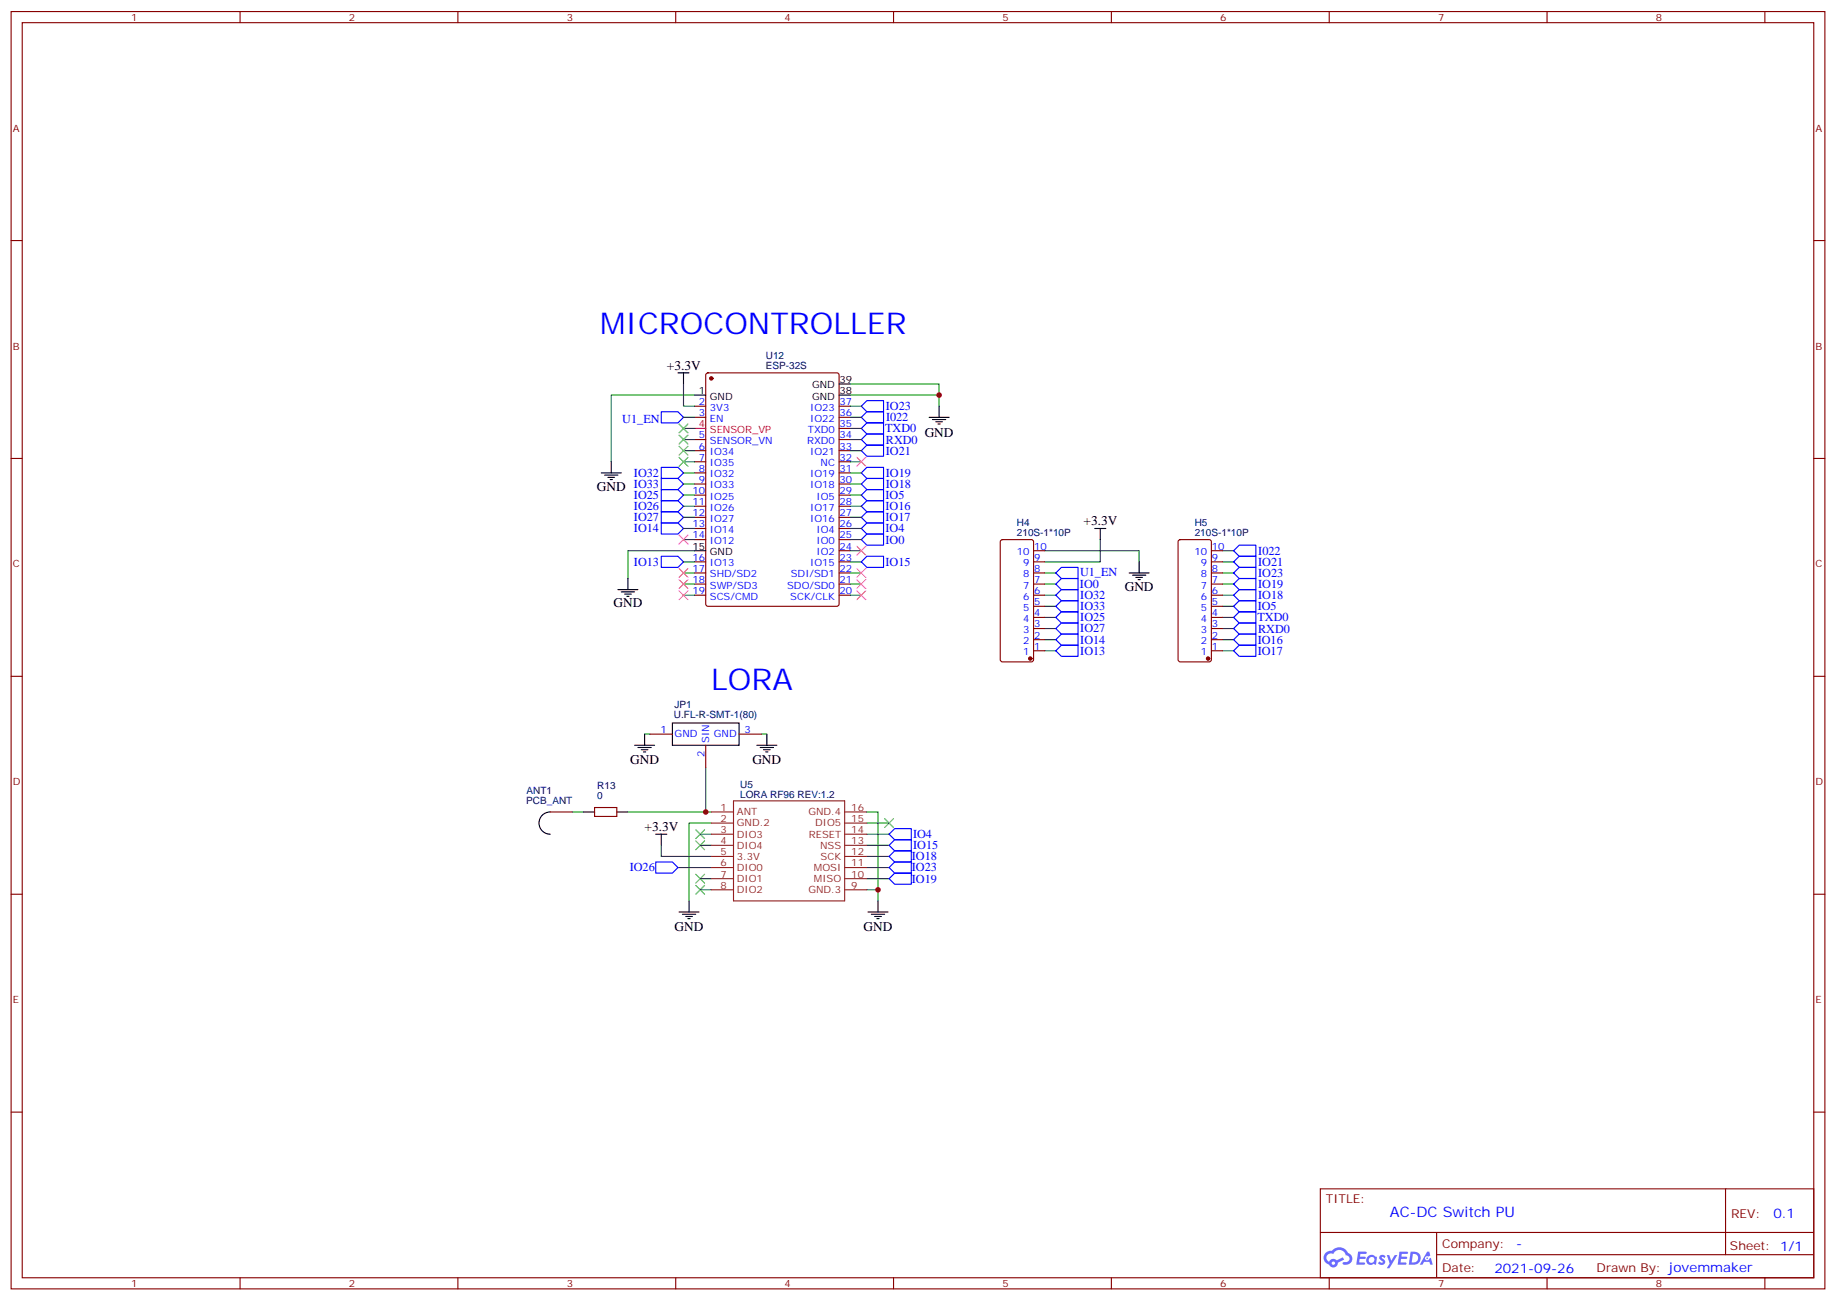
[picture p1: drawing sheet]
<svg xmlns="http://www.w3.org/2000/svg" width="583mm" height="413mm" viewBox="0 0 583 413" stroke-linecap="round" stroke-linejoin="round" font-family="sans-serif">
<g fill="none" stroke="#000" stroke-width=".35">
<path d="M201.4 236.5h6.4M202.5 237.2h4.2M203.6 237.9h2.1M204.3 238.6h.7M204.6 233v3.5M213.4 229.4h21.2v7.1h-21.2zM240.2 236.5h6.4M241.3 237.2h4.2M242.4 237.9h2.1M243.1 238.6h.7M243.4 233v3.5M208.1 264.7h3.6"/>
<path d="M209.9 264.7v3.6M215.5 289.4h6.4M216.6 290.1h4.2M217.7 290.8h2.1M218.4 291.5h.7M218.7 285.9v3.5M275.5 289.4h6.4M276.6 290.1h4.2M277.6 290.8h2.2M278.3 291.5h.7M278.7 285.9v3.5"/>
</g>
<path d="M280.8 259.8l2.8 2.8M283.6 259.8l-2.8 2.8M220.8 277.4l2.9 2.8M220.8 266.8l2.9 2.9M220.8 263.3l2.9 2.8M223.7 277.4l-2.9 2.8M223.7 266.8l-2.9 2.9M223.7 263.3l-2.9 2.8M220.8 281l2.9 2.8M223.7 281l-2.9 2.8" fill="none" stroke="#3c3" stroke-width=".35"/>
<g fill="none" stroke="#008700" stroke-width=".35">
<path d="M204.6 233h1.8M241.7 233h1.7M224 243.6v14.1h1.8M209.9 268.3v3.5h15.9M215.2 275.3h10.6M222.2 278.8h3.6M222.2 268.3h3.6M222.2 264.7h3.6M225.8 261.2h-7.1v24.7M275.2 278.8h7M275.2 268.3h7M275.2 264.7h7"/>
<path d="M275.2 261.2h7M275.2 275.3h7M275.2 271.8h7M222.2 282.4h3.6M275.2 282.4h3.5v3.5"/>
</g>
<path d="M208.1 273.5h5.3l1.8 1.8-1.8 1.8h-5.3zM282.2 264.7l1.8-1.7h5.3v3.5h-5.3zM282.2 271.8l1.8-1.8h5.3v3.5h-5.3zM282.2 275.3l1.8-1.8h5.3v3.6h-5.3zM282.2 278.8l1.8-1.7h5.3v3.5h-5.3z" fill="none" stroke="#00f" stroke-width=".35"/>
<g fill="none" stroke="#870000" stroke-width=".35">
<path d="M3.5 3.7h575.8v405.3h-575.8zM7.1 7.2h568.6v398.3h-568.6zM76.2 3.7v3.5M145.3 3.7v3.5M214.5 3.7v3.5M283.6 3.7v3.5M352.8 3.7v3.5M421.9 3.7v3.5M491.1 3.7v3.5M560.2 3.7v3.5M3.5 76.3h3.6M575.7 76.3h3.6"/>
<path d="M3.5 145.5h3.6M575.7 145.5h3.6M3.5 214.6h3.6M575.7 214.6h3.6M206.4 233h7M224 236.5v7.1M234.6 233h7.1M3.5 283.8h3.6M575.7 283.8h3.6M3.5 352.9h3.6M575.7 352.9h3.6M419.1 377.3h156.6v28.2h-156.6z"/>
<path d="M547.7 377.3v20.9M419.1 391.1h156.5M456 398.2h119.6M456 391.1v14.1M76.2 405.5v3.5M145.3 405.5v3.5M214.5 405.5v3.5M283.6 405.5v3.5M352.8 405.5v3.5M421.9 405.5v3.5M491.1 405.5v3.5M560.2 405.5v3.5"/>
</g>
<g fill="none" stroke="#8c2424" stroke-width=".35">
<path d="M225.8 257.7h7M232.8 254.1h35.3v31.8h-35.3zM268.1 257.7h7.1M225.8 261.2h7M225.8 271.8h7M225.8 264.7h7M225.8 275.3h7M225.8 278.8h7M225.8 268.3h7M268.1 261.2h7.1M268.1 271.8h7.1M268.1 264.7h7.1"/>
<path d="M268.1 275.3h7.1M268.1 278.8h7.1M268.1 268.3h7.1M225.8 282.4h7M268.1 282.4h7.1"/>
</g>
<g fill="#5487ff">
<path d="M438.1 398.4a1.22 1.22 0 0 1 1.7 .3l-.4 .6a.47 .47 0 0 0-.3-.4 .47 .47 0 0 0-.5 .2l.1 .2a1.14 1.14 0 0 1 .8 1.7 1.14 1.14 0 0 1-1.9 0l-.2-.2 .5-.5 .7 .4a.29 .29 0 0 0 .3-.2 .29 .29 0 0 0-.2-.4 1.04 1.04 0 0 1-.6-1.7z"/>
<path d="M431.1 397.2h2.3l.4 .2-.2 .5h-1.8l-.1 .9h1.5l.3 .4-.3 .3h-1.6l-.2 1.1 1.7 .1 .2 .3-.2 .3h-2.6z"/>
<path d="M444.2 397.2l2.7 .2-.1 .5h-1.8l-.2 .9h1.6l.3 .4-.4 .3h-1.6l-.1 1.1 1.7 .1 .2 .3-.2 .3h-2.7z"/>
<path d="M453 397.2h.7l.3 1.2-.6 .4a.69 .69 0 0 0-1 .2 .69 .69 0 0 0 .4 1 .69 .69 0 0 0 .9-.6l.5-.3 .6 2.2h-.8l-.3-.8h-1.7l-.5 .8h-.8z"/>
<path d="M440.2 398.3h.8l.6 1.8 1.1-1.8h.9l-2.6 4.2h-.8l.9-1.6z"/>
<path d="M447.8 397.2l-.6 4.1h1.3a2.11 2.11 0 0 0 2.5-2.1 2.11 2.11 0 0 0-2.5-2zM448.5 397.9a1.43 1.43 0 0 1 1.6 1.6 1.43 1.43 0 0 1-2 1.1z"/>
<path d="M434.1 398.8a1.54 1.54 0 0 0-.1 2.2 1.54 1.54 0 0 0 2.1 .1l.7 .2 .3-2.3-.6-.2a1.49 1.49 0 0 0-2.4 0zM434.3 399.8a.95 .95 0 0 1 1.9 0 .95 .95 0 0 1-1.9 0z"/>
<path d="M420.8 397.6a2.18 2.18 0 0 0 1.1 3.7 1.44 1.44 0 0 0 1.6 .9 1.44 1.44 0 0 0 1.2-1.5l2-1-.5-.7-1.9 .9a1.47 1.47 0 0 0-2.4 .5 1.39 1.39 0 0 1-.7-2 1.39 1.39 0 0 1 2-.4 2.12 2.12 0 0 1 2.2-1.3 2.12 2.12 0 0 1 1.9 1.7 1.14 1.14 0 0 1 1 1.4 1.14 1.14 0 0 1-1.6 .7 .43 .43 0 0 0-.5 .4 .43 .43 0 0 0 .4 .5 1.98 1.98 0 0 0 2.5-1.3 1.98 1.98 0 0 0-1.2-2.5 3.1 3.1 0 0 0-5.3-.7l-.9 .1zM422.7 400.9a.55 .55 0 0 1 1.1 0 .55 .55 0 0 1-1.1 0z"/>
<circle cx="453" cy="399.3" r=".26"/>
</g>
<g fill="none" stroke="#870000" stroke-width=".35">
<path d="M224.2 118.5l.5-.2h40.9l.7 .5v72.9l-.4 .6-41.2 .1-.6-.5-.1-72.9zM220.5 128.9h3.5M220.5 132.4h3.5M220.5 139.5h3.5M266.3 128.9h3.6M266.3 132.4h3.6M266.3 139.5h3.6M266.3 136h3.6M220.5 143h3.5M220.5 146.5h3.5M220.5 150.1h3.5M220.5 153.6h3.5"/>
<path d="M220.5 157.1h3.5M266.3 143h3.6M266.3 146.5h3.6M266.3 150.1h3.6M266.3 153.6h3.6M266.3 157.1h3.6M220.5 160.7h3.5M220.5 164.2h3.5M220.5 167.7h3.5M220.5 171.2h3.5M220.5 178.3h3.5M266.3 160.7h3.6"/>
<path d="M266.3 164.2h3.6M266.3 167.7h3.6M266.3 171.2h3.6M266.3 178.3h3.6M266.3 174.8h3.6M317.7 171.4l.5-.2h9.2l.6 .5 .1 37.6-.5 .7h-9.4l-.6-.4-.1-37.7zM328.1 178.3h3.5M328.1 174.8h3.5M374.2 171.4l.4-.2h9.2l.7 .5v37.6l-.4 .7h-9.5l-.6-.4-.1-37.7zM384.5 178.3h3.6M384.5 174.8h3.6M220.5 181.8h3.5"/>
<path d="M220.5 185.3h3.5M220.5 188.9h3.5M266.3 181.8h3.6M266.3 185.3h3.6M266.3 188.9h3.6M328.1 181.8h3.5M328.1 185.3h3.5M328.1 188.9h3.5M328.1 199.5h3.5M328.1 195.9h3.5M328.1 192.4h3.5M384.5 181.8h3.6"/>
<path d="M384.5 185.3h3.6M384.5 188.9h3.6M384.5 199.5h3.6M384.5 195.9h3.6M384.5 192.4h3.6M328.1 206.5h3.5M328.1 203h3.5M384.5 206.5h3.6M384.5 203h3.6M174.6 257.7h7.1M188.7 256.3h7.1v2.8h-7.1z"/>
</g>
<g fill="#870000" stroke="#870000" stroke-width=".35">
<circle cx="225.8" cy="120.1" r=".53"/>
<circle cx="383.5" cy="209" r=".53"/>
<circle cx="327" cy="209" r=".53"/>
</g>
<g fill="none" stroke="#000" stroke-width=".35">
<path d="M215.2 118.3h3.5M217 118.3v3.5M220.5 125.4h3.5M266.3 125.4h3.6M266.3 121.8h3.6M294.9 132.4h6.4M296 133.1h4.2M297 133.8h2.2M297.7 134.5h.7M298.1 128.9v3.5M190.9 150.1h6.3M191.9 150.8h4.2"/>
<path d="M193 151.5h2.1M193.7 152.2h.7M194 146.5v3.6M220.5 174.8h3.5M347.5 167.7h3.5M349.2 167.7v3.5M361.6 178.3v3.5M196.1 187.1h6.4M197.2 187.8h4.2M198.3 188.5h2.1M199 189.2h.7M199.3 183.6v3.5"/>
<path d="M358.4 181.8h6.4M359.5 182.5h4.2M360.5 183.2h2.2M361.2 183.9h.7M174.6 257.7a3.5 3.5 0 0 0-3.5 3.5 3.5 3.5 0 0 0 3.5 3.5M185.2 257.7h3.5M195.8 257.7h3.5"/>
</g>
<path d="M220.5 136h3.5" fill="none" stroke="#f00" stroke-width=".35"/>
<g fill="none" stroke="#00f" stroke-width=".35">
<path d="M209.9 130.7h5.3l1.8 1.7-1.8 1.8h-5.3zM273.4 128.9l1.8-1.8h5.3v3.6h-5.3zM273.4 132.4l1.8-1.7h5.3v3.5h-5.3zM275.2 134.2h5.3v3.5h-5.3l-1.8-1.7zM275.2 137.7h5.3v3.6h-5.3l-1.8-1.8zM209.9 148.3h5.3l1.8 1.8-1.8 1.7h-5.3zM209.9 151.8h5.3l1.8 1.8-1.8 1.8h-5.3zM209.9 158.9h5.3l1.8 1.8-1.8 1.7h-5.3zM209.9 155.4h5.3l1.8 1.7-1.8 1.8h-5.3zM273.4 153.6l1.8-1.8h5.3v3.6h-5.3zM273.4 157.1l1.8-1.7h5.3v3.5h-5.3zM275.2 141.3h5.3v3.5h-5.3l-1.8-1.8z"/>
<path d="M275.2 148.3h5.3v3.5h-5.3l-1.8-1.7zM275.2 158.9h5.3v3.5h-5.3l-1.8-1.7zM209.9 162.4h5.3l1.8 1.8-1.8 1.7h-5.3zM209.9 165.9h5.3l1.8 1.8-1.8 1.8h-5.3zM209.9 176.5h5.3l1.8 1.8-1.8 1.8h-5.3zM273.4 171.2l1.8-1.7h5.3v3.5h-5.3zM273.4 164.2l1.8-1.8h5.3v3.5h-5.3zM275.2 165.9h5.3v3.6h-5.3l-1.8-1.8zM275.2 176.5h5.3v3.6h-5.3l-1.8-1.8zM391.6 174.8l1.7-1.8h5.3v3.5h-5.3zM393.3 176.5h5.3v3.6h-5.3l-1.7-1.8zM335.1 185.3l1.8-1.7h5.3v3.5h-5.3z"/>
<path d="M335.1 199.5l1.8-1.8h5.3v3.5h-5.3zM335.1 195.9l1.8-1.7h5.3v3.5h-5.3zM335.1 192.4l1.8-1.8h5.3v3.6h-5.3zM335.1 188.9l1.8-1.8h5.3v3.5h-5.3zM335.1 181.8l1.8-1.7h5.3v3.5h-5.3zM391.6 188.9l1.7-1.8h5.3v3.5h-5.3zM391.6 185.3l1.7-1.7h5.3v3.5h-5.3zM391.6 195.9l1.7-1.7h5.3v3.5h-5.3zM391.6 181.8l1.7-1.7h5.3v3.5h-5.3zM393.3 190.6h5.3v3.6h-5.3l-1.7-1.8zM393.3 197.7h5.3v3.5h-5.3l-1.7-1.7zM335.1 206.5l1.8-1.7h5.3v3.5h-5.3z"/>
<path d="M335.1 203l1.8-1.8h5.3v3.6h-5.3zM391.6 206.5l1.7-1.7h5.3v3.5h-5.3zM391.6 203l1.7-1.8h5.3v3.6h-5.3zM282.2 268.3l1.8-1.8h5.3v3.5h-5.3z"/>
</g>
<g fill="none" stroke="#008700" stroke-width=".35">
<path d="M217 121.8v7.1h3.5M217 139.5h3.5M217 136h3.5M217 132.4h3.5M220.5 125.4h-26.5v21.1M269.9 125.4h28.2v3.5M269.9 121.8h28.2v3.6M269.9 139.5h3.5M269.9 136h3.5M269.9 128.9h3.5M269.9 132.4h3.5M217 150.1h3.5"/>
<path d="M217 153.6h3.5M217 157.1h3.5M217 146.5h3.5M217 143h3.5M269.9 150.1h3.5M269.9 153.6h3.5M269.9 157.1h3.5M269.9 146.5h3.5M269.9 143h3.5M217 164.2h3.5M217 160.7h3.5M217 167.7h3.5"/>
<path d="M217 171.2h3.5M217 178.3h3.5M220.5 174.8h-21.2v8.8M269.9 164.2h3.5M269.9 160.7h3.5M269.9 167.7h3.5M269.9 171.2h3.5M269.9 174.8h3.5M269.9 178.3h3.5M331.6 174.8h30v3.5M349.2 171.2v7.1h-17.6M388.1 174.8h3.5"/>
<path d="M388.1 178.3h3.5M217 181.8h3.5M217 185.3h3.5M217 188.9h3.5M269.9 181.8h3.5M269.9 185.3h3.5M269.9 188.9h3.5M331.6 181.8h3.5M331.6 185.3h3.5M331.6 188.9h3.5M331.6 195.9h3.5M331.6 199.5h3.5"/>
<path d="M331.6 192.4h3.5M388.1 181.8h3.5M388.1 185.3h3.5M388.1 188.9h3.5M388.1 195.9h3.5M388.1 199.5h3.5M388.1 192.4h3.5M331.6 203h3.5M331.6 206.5h3.5M388.1 203h3.5M388.1 206.5h3.5M181.7 257.7h3.5"/>
<path d="M199.3 257.7h24.7M275.2 257.7h3.5v24.7"/>
</g>
<path d="M215.5 138.1l2.9 2.8M215.5 134.5l2.9 2.9M218.4 138.1l-2.9 2.8M218.4 134.5l-2.9 2.9M215.5 145.1l2.9 2.9M215.5 141.6l2.9 2.8M218.4 145.1l-2.9 2.9M218.4 141.6l-2.9 2.8" fill="none" stroke="#3c3" stroke-width=".35"/>
<g fill="none" stroke="#f0f" stroke-width=".35">
<path d="M272 145.1l2.8 2.9M274.8 145.1l-2.8 2.9M215.5 169.8l2.9 2.8M218.4 169.8l-2.9 2.8M272 173.4l2.8 2.8M274.8 173.4l-2.8 2.8M215.5 187.5l2.9 2.8M215.5 183.9l2.9 2.9M215.5 180.4l2.9 2.8M218.4 187.5l-2.9 2.8M218.4 183.9l-2.9 2.9M218.4 180.4l-2.9 2.8"/>
<path d="M272 180.4l2.8 2.8M272 183.9l2.8 2.9M272 187.5l2.8 2.8M274.8 180.4l-2.8 2.8M274.8 183.9l-2.8 2.9M274.8 187.5l-2.8 2.8"/>
</g>
<g fill="#c00">
<circle cx="278.7" cy="282.4" r=".88"/>
<circle cx="298.1" cy="125.4" r=".88"/>
<circle cx="224" cy="257.7" r=".88"/>
</g>
<g font-size="9.5" fill="#00f">
<text x="190.5" y="106">MICROCONTROLLER</text>
<text x="225.8" y="218.9">LORA</text>
</g>
<g font-size="4.6" fill="#00f">
<text x="441.2" y="386.3">AC-DC Sw</text>
<text x="464.8" y="386.3">itch PU</text>
</g>
<g font-size="4.2">
<text x="211.7" y="117.3">+3.3V</text>
<text x="293.5" y="138.5">GND</text>
<text x="189.4" y="155.7">GND IO33</text>
<text x="344" y="166.7">+3.3V</text>
<text x="357" y="187.5">GND</text>
<text x="194.7" y="192.8">GND</text>
<text x="200" y="242.6">GND</text>
<text x="238.8" y="242.5">GND</text>
<text x="204.6" y="263.7">+3.3V</text>
<text x="214.1" y="295.5">GND</text>
<text x="274.1" y="295.5">GND</text>
</g>
<g font-size="4.2" fill="#00f">
<text x="562.9" y="386.5">0.1</text>
<text x="481.3" y="396.1">-</text>
<text x="474.4" y="403.9">2021-09-26</text>
</g>
<g font-size="3.9" fill="#00f">
<text x="281.2" y="130.2">IO23</text>
<text x="197.5" y="134.2">U1_EN</text>
<text x="280.9" y="137.2">TXD0</text>
<text x="281.2" y="133.7">I022</text>
<text x="281.2" y="140.8">RXD0</text>
<text x="281.2" y="144.3">IO21</text>
<text x="201.2" y="151.3">IO32</text>
<text x="281.2" y="151.3">IO19</text>
<text x="281.2" y="154.9">IO18</text>
<text x="201.2" y="161.9">IO26</text>
<text x="201.2" y="158.4">IO25</text>
<text x="281.1" y="158.4">IO5</text>
<text x="281.1" y="161.9">IO16</text>
<text x="201.2" y="165.5">IO27</text>
<text x="281.1" y="165.5">IO17</text>
<text x="201.2" y="169">IO14</text>
<text x="281.1" y="169">IO4</text>
<text x="281.1" y="172.5">IO0</text>
<text x="201.2" y="179.6">IO13</text>
<text x="281.1" y="179.6">IO15</text>
<text x="399.4" y="179.6">IO21</text>
<text x="399.4" y="176">I022</text>
<text x="342.8" y="182.7">U1_EN</text>
<text x="399.4" y="183.1">IO23</text>
<text x="342.8" y="186.6">IO0</text>
<text x="342.9" y="190.1">IO32</text>
<text x="399.4" y="190.1">IO18</text>
<text x="399.4" y="186.6">IO19</text>
<text x="342.9" y="197.2">IO25</text>
<text x="342.9" y="193.6">IO33</text>
<text x="399.1" y="197.2">TXD0</text>
<text x="399.2" y="193.7">IO5</text>
<text x="342.9" y="200.7">IO27</text>
<text x="399.4" y="200.7">RXD0</text>
<text x="342.9" y="207.8">IO13</text>
<text x="342.9" y="204.2">IO14</text>
<text x="399.2" y="207.8">IO17</text>
<text x="399.2" y="204.3">IO16</text>
<text x="289.8" y="266">IO4</text>
<text x="289.9" y="269.5">IO15</text>
<text x="289.5" y="273">IO18</text>
<text x="199.9" y="276.5">IO26</text>
<text x="289.5" y="276.5">IO23</text>
<text x="289.5" y="280.1">IO19</text>
</g>
<g font-size="3.9" fill="#800">
<text x="420.9" y="381.8">TITLE:</text>
<text x="549.5" y="386.5">REV:</text>
<text x="457.8" y="396">Company:</text>
<text x="549.1" y="396.7">Sheet: 1/1</text>
<text x="457.8" y="403.7">Date:</text>
<text x="506.8" y="403.8">Draw</text>
<text x="517" y="403.8">n By: jovemmaker</text>
</g>
<g font-size="3.2" fill="#800">
<text x="41.6" y="6.7">1</text>
<text x="110.8" y="6.7">2</text>
<text x="179.9" y="6.7">3</text>
<text x="249.1" y="6.7">4</text>
<text x="318.2" y="6.7">5</text>
<text x="387.3" y="6.7">6</text>
<text x="456.5" y="6.7">7</text>
<text x="525.6" y="6.7">8</text>
<text x="4.1" y="41.8">A</text>
<text x="576.3" y="41.8">A</text>
<text x="4.1" y="110.9">B</text>
<text x="576.3" y="110.9">B</text>
<text x="4.1" y="180.1">C</text>
<text x="576.3" y="180.1">C</text>
<text x="4.1" y="249.2">D</text>
<text x="576.3" y="249.2">D</text>
<text x="4.1" y="318.3">E</text>
<text x="576.3" y="318.3">E</text>
<text x="41.6" y="408.5">1</text>
<text x="110.8" y="408.5">2</text>
<text x="179.9" y="408.5">3</text>
<text x="249.1" y="408.5">4</text>
<text x="318.2" y="408.5">5</text>
<text x="387.3" y="408.5">6</text>
<text x="456.5" y="408.5">7</text>
<text x="525.6" y="408.5">8</text>
</g>
<g font-size="3.2" fill="#000080">
<text x="243.1" y="117">ESP-32S</text>
<text x="243.1" y="114">U12</text>
<text x="322.8" y="167">H4</text>
<text x="379.2" y="167">H5</text>
<text x="322.8" y="170.2">210S-1*10P</text>
<text x="379.2" y="170.2">210S-1*10P</text>
<text x="213.9" y="227.8">U.FL-R-SMT-1(80)</text>
<text x="214.1" y="224.6">JP1</text>
<text x="189.6" y="250.4">R13</text>
<text x="235" y="250">U5</text>
<text x="167" y="255.3">PCB_ANT</text>
<text x="167.1" y="252.1">ANT1</text>
<text x="189.6" y="253.5">0</text>
<text x="235" y="253.2">LORA RF96 REV:1.2</text>
</g>
<g font-size="3.2">
<text x="221.8" y="125">1</text>
<text x="257.8" y="123.3">GND</text>
<text x="266.5" y="125">38</text>
<text x="266.5" y="121.5">39</text>
<text x="225.3" y="126.8">GND</text>
<text x="257.8" y="126.8">GND</text>
<text x="219.8" y="174.4">15</text>
<text x="225.3" y="176.2">GND</text>
</g>
<g font-size="3.2" fill="#00f">
<text x="221.8" y="128.6">2</text>
<text x="225.3" y="130.3">3V3</text>
<text x="257.2" y="130.3">IO23</text>
<text x="266.5" y="128.6">37</text>
<text x="221.8" y="132.1">3</text>
<text x="225.3" y="133.8">EN</text>
<text x="256.5" y="137.4">TXD0</text>
<text x="257.2" y="133.8">IO22</text>
<text x="266.5" y="135.6">35</text>
<text x="266.5" y="132.1">36</text>
<text x="221.8" y="139.1">5</text>
<text x="221.8" y="142.7">6</text>
<text x="225.3" y="140.9">SENSOR_VN</text>
<text x="256.2" y="140.9">RXD0</text>
<text x="266.5" y="142.7">33</text>
<text x="266.5" y="139.1">34</text>
<text x="221.8" y="146.2">7</text>
<text x="221.8" y="149.7">8</text>
<text x="225.3" y="144.4">IO34</text>
<text x="225.3" y="148">IO35</text>
<text x="257.2" y="144.4">IO21</text>
<text x="260.5" y="148">NC</text>
<text x="266.5" y="149.7">31</text>
<text x="266.5" y="146.2">32</text>
<text x="221.8" y="153.2">9</text>
<text x="225.3" y="151.5">IO32</text>
<text x="225.3" y="155">IO33</text>
<text x="257.2" y="155">IO18</text>
<text x="257.2" y="151.5">IO19</text>
<text x="266.5" y="153.2">30</text>
<text x="219.8" y="156.8">10</text>
<text x="219.8" y="160.3">11</text>
<text x="225.3" y="158.5">IO25</text>
<text x="259.2" y="158.5">IO5</text>
<text x="266.5" y="160.3">28</text>
<text x="266.5" y="156.8">29</text>
<text x="219.8" y="163.8">12</text>
<text x="219.8" y="167.4">13</text>
<text x="225.3" y="162.1">IO26</text>
<text x="225.3" y="165.6">IO27</text>
<text x="257.2" y="165.6">IO16</text>
<text x="257.2" y="162.1">IO17</text>
<text x="266.5" y="167.4">26</text>
<text x="266.5" y="163.8">27</text>
<text x="219.8" y="170.9">14</text>
<text x="225.3" y="169.1">IO14</text>
<text x="225.3" y="172.6">IO12</text>
<text x="259.2" y="172.6">IO0</text>
<text x="259.2" y="169.1">IO4</text>
<text x="266.5" y="170.9">25</text>
<text x="219.8" y="177.9">16</text>
<text x="225.3" y="179.7">IO13</text>
<text x="257.2" y="179.7">IO15</text>
<text x="259.2" y="176.2">IO2</text>
<text x="266.5" y="177.9">23</text>
<text x="266.5" y="174.4">24</text>
<text x="322.7" y="176.2">10</text>
<text x="324.8" y="179.7">9</text>
<text x="328.3" y="177.9">9</text>
<text x="328.3" y="174.4">10</text>
<text x="379.2" y="176.2">10</text>
<text x="381.2" y="179.7">9</text>
<text x="384.7" y="177.9">9</text>
<text x="384.7" y="174.4">10</text>
<text x="219.8" y="181.5">17</text>
<text x="219.8" y="185">18</text>
<text x="225.3" y="183.2">SHD/SD2</text>
<text x="251" y="183.2">SDI/SD1</text>
<text x="266.5" y="185">21</text>
<text x="266.5" y="181.5">22</text>
<text x="324.8" y="183.2">8</text>
<text x="328.3" y="185">7</text>
<text x="328.3" y="181.5">8</text>
<text x="381.2" y="183.2">8</text>
<text x="384.7" y="185">7</text>
<text x="384.7" y="181.5">8</text>
<text x="219.8" y="188.5">19</text>
<text x="225.3" y="186.8">SWP/SD3</text>
<text x="225.3" y="190.3">SCS/CMD</text>
<text x="249.9" y="186.8">SDO/SD0</text>
<text x="250.8" y="190.3">SCK/CLK</text>
<text x="266.5" y="188.5">20</text>
<text x="324.8" y="190.3">6</text>
<text x="324.8" y="186.8">7</text>
<text x="328.3" y="188.5">6</text>
<text x="381.2" y="190.3">6</text>
<text x="381.2" y="186.8">7</text>
<text x="384.7" y="188.5">6</text>
<text x="324.8" y="197.3">4</text>
<text x="324.8" y="193.8">5</text>
<text x="328.3" y="195.6">4</text>
<text x="328.3" y="192.1">5</text>
<text x="381.2" y="197.3">4</text>
<text x="381.2" y="193.8">5</text>
<text x="384.7" y="195.6">4</text>
<text x="384.7" y="192.1">5</text>
<text x="324.8" y="200.9">3</text>
<text x="328.3" y="202.6">2</text>
<text x="328.3" y="199.1">3</text>
<text x="381.2" y="200.9">3</text>
<text x="384.7" y="202.6">2</text>
<text x="384.7" y="199.1">3</text>
<text x="324.8" y="207.9">1</text>
<text x="324.8" y="204.4">2</text>
<text x="328.3" y="206.2">1</text>
<text x="381.2" y="207.9">1</text>
<text x="381.2" y="204.4">2</text>
<text x="384.7" y="206.2">1</text>
<text x="209.6" y="232.6">1</text>
<text x="236.4" y="232.6">3</text>
<text x="214.1" y="234">GND</text>
<text x="225.1" y="235.8" transform="rotate(-90 225.1 235.8)">SIN</text>
<text x="226.6" y="234">GND</text>
<text x="223.7" y="240.3" transform="rotate(-90 223.7 240.3)">2</text>
</g>
<g font-size="3.2" fill="#f00">
<text x="221.8" y="135.6">4</text>
<text x="225.3" y="137.4">SENSOR_VP</text>
</g>
<g font-size="3.2" fill="#8d2323">
<text x="228.7" y="257.3">1</text>
<text x="270.2" y="257.3">16</text>
<text x="228.7" y="260.8">2</text>
<text x="233.9" y="258.7">ANT</text>
<text x="233.9" y="262.3">GND.2</text>
<text x="256.6" y="258.7">GND.4</text>
<text x="258.8" y="262.3">DIO5</text>
<text x="270.2" y="260.8">15</text>
<text x="228.7" y="264.4">3</text>
<text x="228.7" y="267.9">4</text>
<text x="233.9" y="265.8">DIO3</text>
<text x="233.9" y="269.3">DIO4</text>
<text x="256.7" y="265.8">RESET</text>
<text x="260.3" y="269.3">NSS</text>
<text x="270.2" y="264.4">14</text>
<text x="270.2" y="267.9">13</text>
<text x="228.7" y="271.4">5</text>
<text x="228.7" y="275">6</text>
<text x="233.9" y="272.8">3.3V</text>
<text x="260.5" y="272.8">SCK</text>
<text x="270.2" y="271.4">12</text>
<text x="270.2" y="275">11</text>
<text x="228.7" y="278.5">7</text>
<text x="233.9" y="276.4">DIO0</text>
<text x="233.9" y="279.9">DIO1</text>
<text x="258.4" y="279.9">MISO</text>
<text x="258.4" y="276.4">MOSI</text>
<text x="270.2" y="278.5">10</text>
<text x="228.7" y="282">8</text>
<text x="233.9" y="283.4">DIO2</text>
<text x="256.6" y="283.4">GND.3</text>
<text x="270.2" y="282">9</text>
</g>
</svg>
